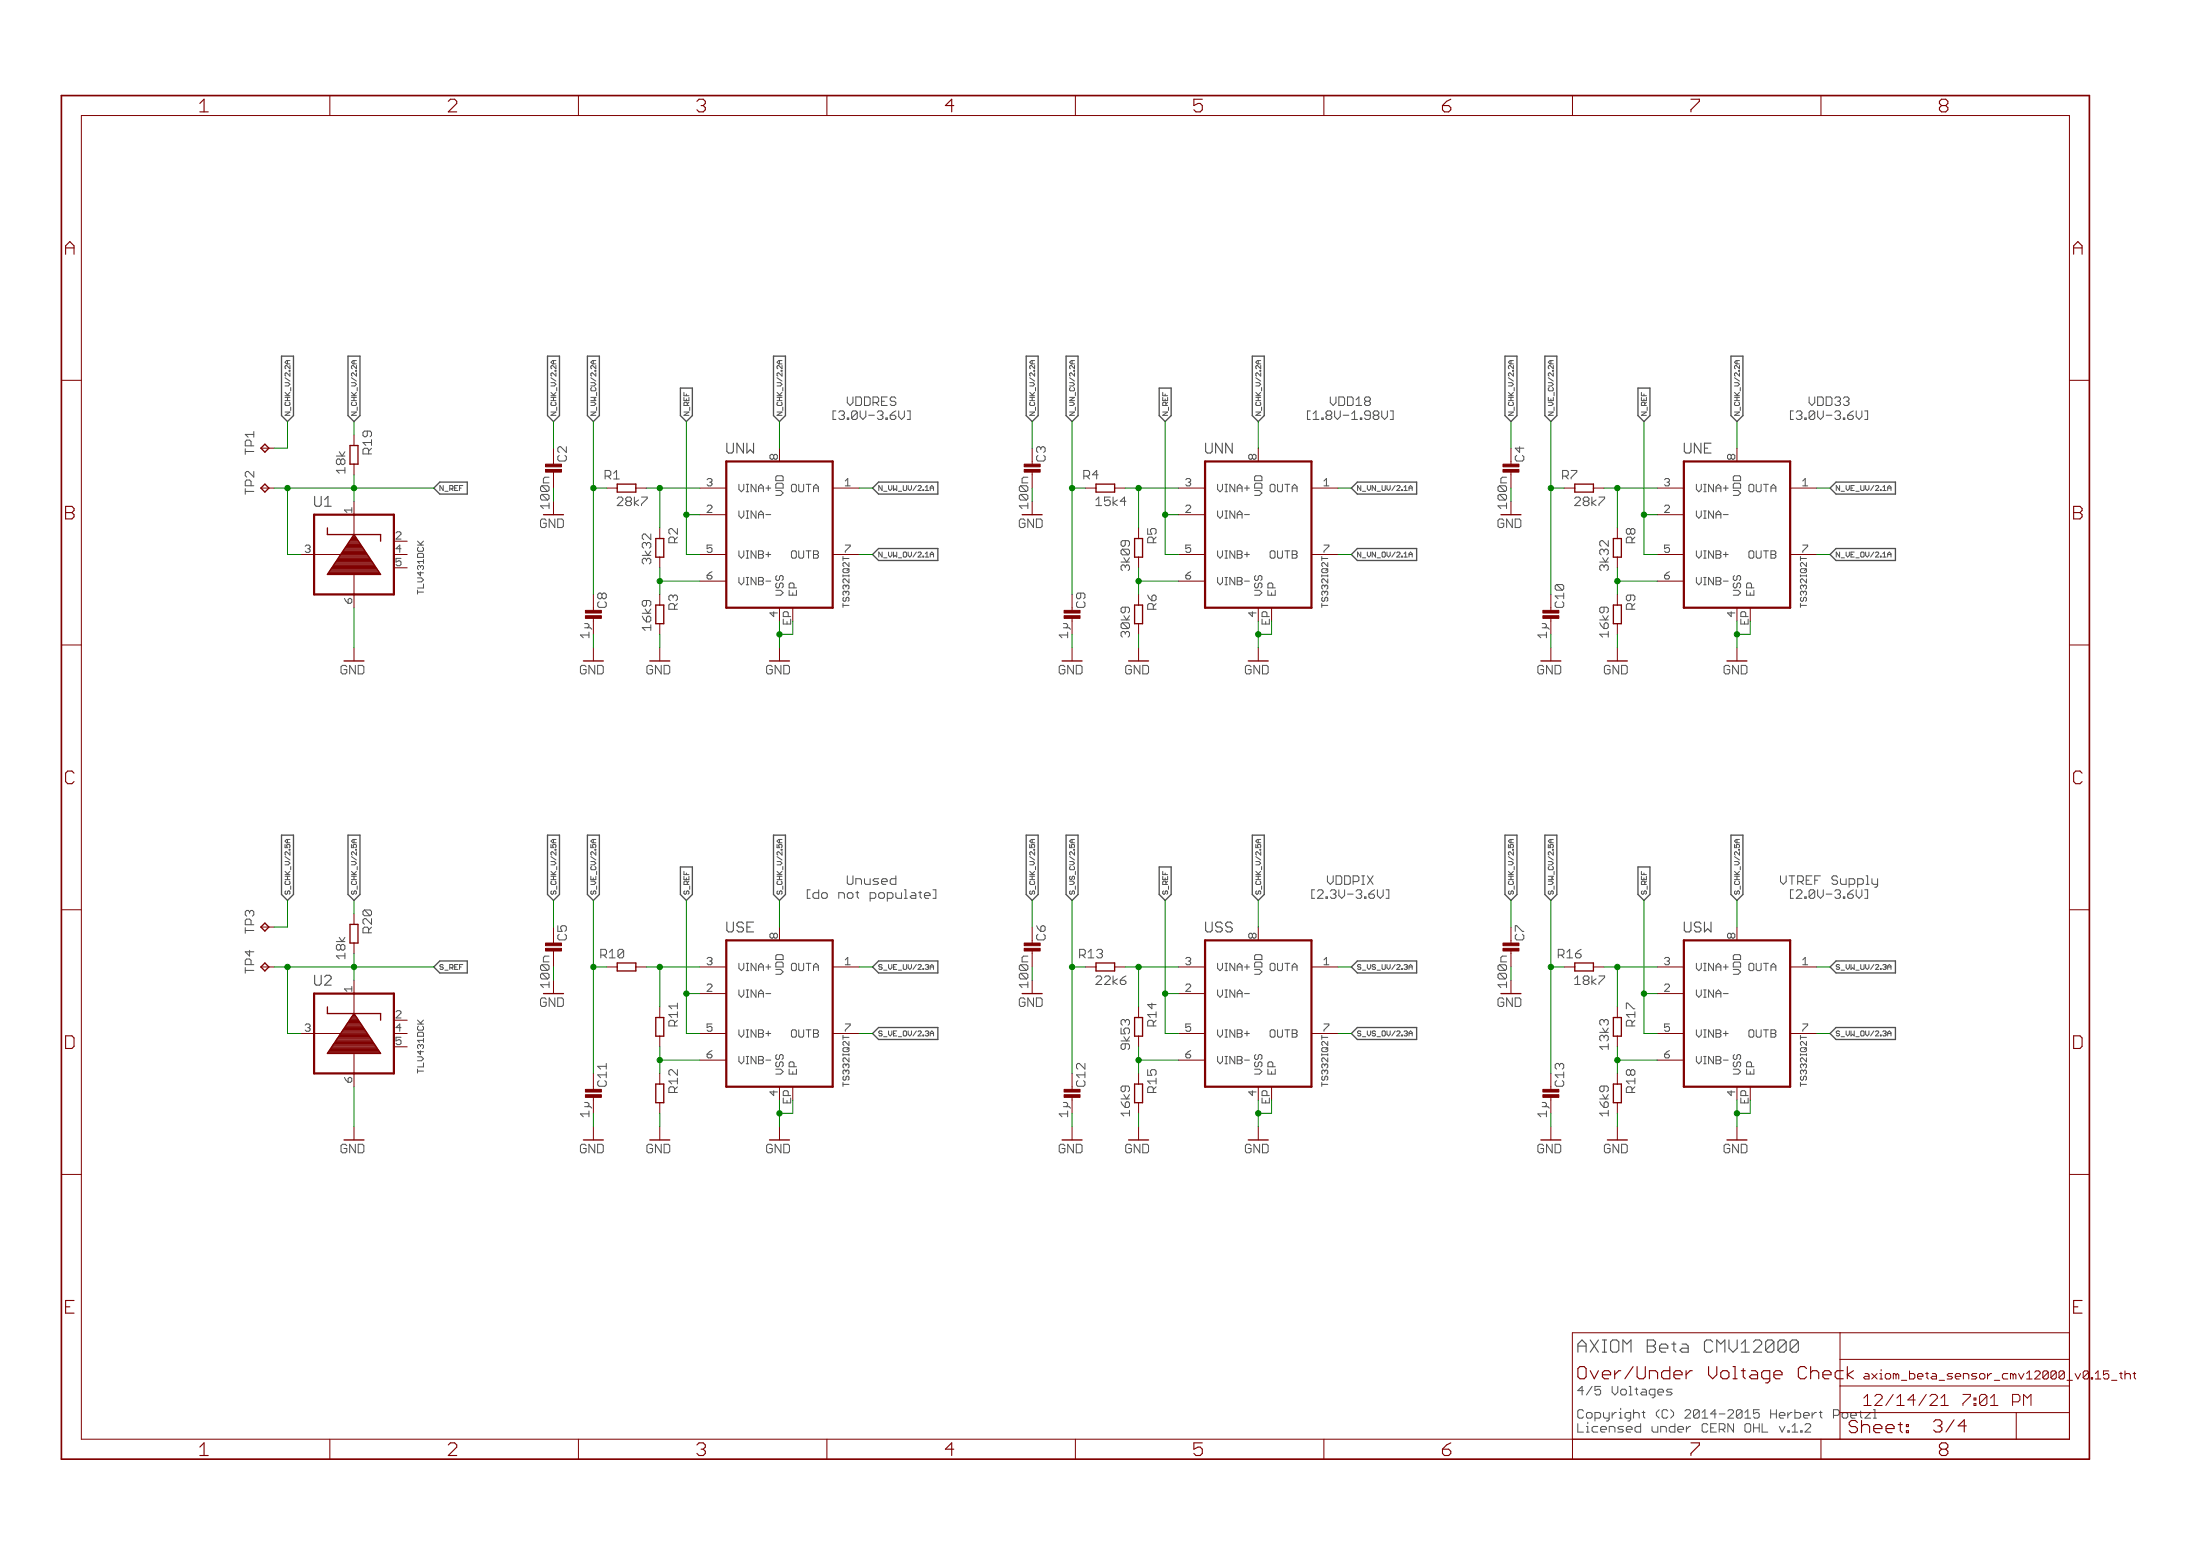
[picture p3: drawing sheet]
<svg xmlns="http://www.w3.org/2000/svg" width="420mm" height="297mm" viewBox="0 0 420 297" stroke-linecap="round" stroke-linejoin="round" font-family="sans-serif">
<path d="M345.8 272v.3l-1.1 1.1h1.1" fill="none" stroke="#505050" stroke-width=".19"/>
<g fill="none" stroke="#505050" stroke-width=".25">
<path d="M53.8 68h2.2v11.3l-1.1 1.2-1.1-1.2zM66.5 68h2.2v11.3l-1.1 1.2-1.1-1.2zM104.6 68h2.2v11.3l-1.1 1.2-1.1-1.2zM112.2 68h2.3v11.3l-1.2 1.2-1.1-1.2zM129.9 74.1h2.3v5.2l-1.1 1.2-1.2-1.2zM147.7 68h2.3v11.3l-1.1 1.2-1.2-1.2zM196 68h2.3v11.3l-1.2 1.2-1.1-1.2zM203.6 68h2.3v11.3l-1.2 1.2-1.1-1.2zM221.4 74.1h2.3v5.2l-1.2 1.2-1.1-1.2zM239.2 68h2.2v11.3l-1.1 1.2-1.1-1.2zM287.4 68h2.3v11.3l-1.1 1.2-1.2-1.2zM295 68h2.3v11.3l-1.1 1.2-1.2-1.2z"/>
<path d="M312.8 74.1h2.3v5.2l-1.1 1.2-1.2-1.2zM330.6 68h2.3v11.3l-1.2 1.2-1.1-1.2zM84 92h5.2v2.3h-5.2l-1.2-1.1zM166.6 93.2l1.2-1.2h11.3v2.3h-11.3zM259.2 92h11.4v2.3h-11.4l-1.1-1.1zM350.6 92h11.4v2.3h-11.4l-1.1-1.1zM166.6 105.9l1.2-1.2h11.3v2.3h-11.3zM259.2 104.7h11.4v2.3h-11.4l-1.1-1.1zM350.6 104.7h11.4v2.3h-11.4l-1.1-1.1zM53.8 159.4h2.2v11.4l-1.1 1.1-1.1-1.1zM66.5 159.4h2.2v11.4l-1.1 1.1-1.1-1.1zM104.6 159.4h2.2v11.4l-1.1 1.1-1.1-1.1z"/>
<path d="M112.2 159.4h2.3v11.4l-1.2 1.1-1.1-1.1zM147.7 159.4h2.3v11.4l-1.1 1.1-1.2-1.1zM196 159.4h2.3v11.4l-1.2 1.1-1.1-1.1zM203.6 159.4h2.3v11.4l-1.2 1.1-1.1-1.1zM239.2 159.4h2.2v11.4l-1.1 1.1-1.1-1.1zM287.4 159.4h2.3v11.4l-1.1 1.1-1.2-1.1zM295 159.4h2.3v11.4l-1.1 1.1-1.2-1.1zM330.6 159.4h2.3v11.4l-1.2 1.1-1.1-1.1zM129.9 165.5h2.3v5.3l-1.1 1.1-1.2-1.1zM221.4 165.5h2.3v5.3l-1.2 1.1-1.1-1.1zM312.8 165.5h2.3v5.3l-1.1 1.1-1.2-1.1zM84 183.5h5.2v2.2h-5.2l-1.2-1.1z"/>
<path d="M166.6 184.6l1.2-1.1h11.3v2.2h-11.3zM166.6 197.3l1.2-1.1h11.3v2.2h-11.3zM259.2 183.5h11.4v2.2h-11.4l-1.1-1.1zM259.2 196.2h11.4v2.2h-11.4l-1.1-1.1zM350.6 183.5h11.4v2.2h-11.4l-1.1-1.1zM350.6 196.2h11.4v2.2h-11.4l-1.1-1.1z"/>
</g>
<g fill="none" stroke="#800000" stroke-width=".19">
<path d="M63 18.2v3.9M110.5 18.2v3.9M157.9 18.2v3.9M205.4 18.2v3.9M252.8 18.2v3.9M300.3 18.2v3.9M347.8 18.2v3.9M15.5 22.1h379.7v252.6h-379.7zM11.7 72.6h3.8M395.2 72.6h3.8M49.8 93.2h2.6M49.8 85.6h2.6"/>
<path d="M67.6 83v2M67.6 88.6v2M67.6 95.7v6.3M105.7 95.7v2.6M115.9 93.2h2M121.4 93.2h2.1M133.6 93.2h5.1M133.6 98.3h5.1M148.9 85.6v2.5M159 93.2h5.1M197.1 85.6v3M197.1 95.7v2.6"/>
<path d="M207.3 93.2h2M212.9 93.2h2M225.1 93.2h5M225.1 98.3h5M240.3 85.6v2.5M250.5 93.2h5M288.6 95.7v2.6M298.7 93.2h2.1M304.3 93.2h2M316.5 93.2h5.1M316.5 98.3h5.1M331.7 85.6v2.5"/>
<path d="M341.9 93.2h5.1M57.4 105.9h7.7M67.6 109.7v6.3M75.2 105.9h2.6M75.2 103.3h2.6M75.2 108.4h2.6M126 100.8v2M126 106.4v2M126 113.5v2M126 119.1v2M133.6 105.9h5.1M133.6 110.9h5.1"/>
<path d="M148.9 116v2.6M159 105.9h5.1M217.4 100.8v2M217.4 106.4v2M217.4 113.5v2M217.4 119.1v2M225.1 105.9h5M225.1 110.9h5M240.3 116v2.6M250.5 105.9h5M308.9 100.8v2M308.9 106.4v2"/>
<path d="M308.9 113.5v2M308.9 119.1v2M316.5 105.9h5.1M316.5 110.9h5.1M331.7 116v2.6M341.9 105.9h5.1M11.7 123.1h3.8M67.6 123.6v2.6M113.3 123.6v2.6M126 123.6v2.6M148.9 123.6v2.6M204.7 123.6v2.6"/>
<path d="M217.4 123.6v2.6M240.3 123.6v2.6M296.2 123.6v2.6M308.9 123.6v2.6M331.7 123.6v2.6M395.2 123.1h3.8M11.7 173.7h3.8M49.8 177h2.6M67.6 174.4v2.1M148.9 177v2.5M197.1 177v3M240.3 177v2.5"/>
<path d="M331.7 177v2.5M395.2 173.7h3.8M49.8 184.6h2.6M57.4 197.3h7.7M67.6 180v2.1M67.6 187.1v6.4M75.2 197.3h2.6M75.2 194.8h2.6M75.2 199.8h2.6M105.7 187.1v2.6M115.9 184.6h2M121.4 184.6h2.1"/>
<path d="M126 192.2v2M126 197.8v2M133.6 184.6h5.1M133.6 189.7h5.1M133.6 197.3h5.1M159 184.6h5.1M159 197.3h5.1M197.1 187.1v2.6M207.3 184.6h2M212.9 184.6h2M217.4 192.2v2M217.4 197.8v2"/>
<path d="M225.1 184.6h5M225.1 189.7h5M225.1 197.3h5M250.5 184.6h5M250.5 197.3h5M288.6 187.1v2.6M298.7 184.6h2.1M304.3 184.6h2M308.9 192.2v2M308.9 197.8v2M316.5 184.6h5.1M316.5 189.7h5.1"/>
<path d="M316.5 197.3h5.1M341.9 184.6h5.1M341.9 197.3h5.1M67.6 201.1v6.4M67.6 215.1v2.5M113.3 215.1v2.5M126 204.9v2M126 210.5v2M126 215.1v2.5M133.6 202.4h5.1M148.9 207.5v2.5M148.9 215.1v2.5"/>
<path d="M204.7 215.1v2.5M217.4 204.9v2M217.4 210.5v2M217.4 215.1v2.5M225.1 202.4h5M240.3 207.5v2.5M240.3 215.1v2.5M296.2 215.1v2.5M308.9 204.9v2M308.9 210.5v2M308.9 215.1v2.5M316.5 202.4h5.1"/>
<path d="M331.7 207.5v2.5M331.7 215.1v2.5M11.7 224.2h3.8M395.2 224.2h3.8M351.4 254.4v5.1h43.8M395.2 254.4h-94.9v20.3M63 274.7v3.9M110.5 274.7v3.9M157.9 274.7v3.9M205.4 274.7v3.9M252.8 274.7v3.9M300.3 274.7v3.9"/>
<path d="M347.8 274.7v3.9M351.4 269.7h43.8M385.1 269.7v5M395.2 264.6h-43.8v10.1M407.4 262.2h.5M407.6 263l.3 .2"/>
</g>
<path d="M60 98.3h15.2v15.2h-15.2zM138.7 88.1h20.3v27.9h-20.3zM230.1 88.1h20.4v27.9h-20.4zM321.6 88.1h20.3v27.9h-20.3zM138.7 179.5h20.3v28h-20.3zM230.1 179.5h20.4v28h-20.4zM321.6 179.5h20.3v28h-20.3zM60 189.7h15.2v15.2h-15.2z" fill="none" stroke="#800000" stroke-width=".42"/>
<g fill="none" stroke="#800000" stroke-width=".25">
<path d="M50.6 92.4l.8 .8-.8 .7-.8-.7zM50.6 84.8l.8 .8-.8 .7-.8-.7zM66.8 85h1.6v3.6h-1.6M117.9 93.9v-1.5h3.5v1.5M209.3 93.9v-1.5h3.6v1.5M300.8 93.9v-1.5h3.5v1.5M62.5 100.8v1.2h10.2v1.3M62.7 109.5h9.8M62.8 109.2h9.6M63 109h9.2M63.1 108.8h9M63.3 108.6h8.6"/>
<path d="M63.4 108.4h8.4M63.6 108.1h8M63.7 107.9h7.8M63.9 107.7h7.5M64 107.5h7.2M64.2 107.2h6.9M64.3 107h6.6M64.5 106.8h6.3M64.6 106.6h6M64.7 106.3h5.8M64.9 106.1h5.4M65 105.9h5.2"/>
<path d="M65.2 105.7h4.8M65.3 105.5h4.6M65.5 105.2h4.2M65.6 105h4M65.8 104.8h3.6M65.9 104.6h3.4M66.1 104.4h3M66.2 104.1h2.8M66.4 103.9h2.4M66.5 103.7h2.2M66.7 103.5h1.8M66.8 103.2h1.6"/>
<path d="M67 103h1.2M67.1 102.8h1M67.3 102.6h.6M67.4 102.3h.4M67.6 102.1h.1M67.6 102l5.1 7.7h-10.2zM125.2 102.8h1.6v3.6h-1.6M125.2 115.5h1.6v3.6h-1.6M216.7 102.8h1.5v3.6h-1.5M216.7 115.5h1.5v3.6h-1.5M308.1 102.8h1.5v3.6h-1.5M308.1 115.5h1.5v3.6h-1.5"/>
<path d="M50.6 176.2l.8 .8-.8 .7-.8-.7zM66.8 176.5h1.6v3.5h-1.6zM50.6 183.8l.8 .8-.8 .8-.8-.8zM62.5 192.2v1.3h10.2v1.3M63.3 199.9h8.6M63.5 199.7h8.2M63.6 199.5h8M63.8 199.2h7.6M63.9 199h7.4M64.1 198.8h7M64.2 198.6h6.8M64.4 198.3h6.4"/>
<path d="M64.5 198.1h6.2M64.7 197.9h5.8M64.8 197.7h5.6M65 197.4h5.3M65.1 197.2h5M65.3 197h4.7M65.4 196.8h4.4M65.6 196.6h4.1M65.7 196.3h3.8M65.8 196.1h3.6M66 195.9h3.2M66.1 195.7h3"/>
<path d="M66.3 195.5h2.6M66.4 195.2h2.4M66.6 195h2M66.7 194.8h1.8M66.9 194.6h1.4M67 194.3h1.2M67.2 194.1h.8M67.3 193.9h.6M67.5 193.7h.2M67.6 193.5l5.1 7.6h-10.2zM117.9 183.8h3.5v1.6h-3.5zM125.2 194.2h1.6v3.6h-1.6z"/>
<path d="M209.3 185.4v-1.6h3.6v1.6M216.7 194.2h1.5v3.6h-1.5M300.8 185.4v-1.6h3.5v1.6M308.1 194.2h1.5v3.6h-1.5M62.6 201h10M62.7 200.8h9.8M62.9 200.6h9.4M63 200.3h9.2M63.2 200.1h8.8M125.2 206.9h1.6v3.6h-1.6zM216.7 206.9h1.5v3.6h-1.5M308.1 206.9h1.5v3.6h-1.5"/>
</g>
<g fill="#800000" stroke="#800000" stroke-width=".19">
<path d="M287 89.6h3.1v.5h-3.1z"/>
<path d="M287 88.6h3.1v.5h-3.1z"/>
<path d="M195.6 89.6h3v.5h-3z"/>
<path d="M195.6 88.6h3v.5h-3z"/>
<path d="M104.2 89.6h3v.5h-3z"/>
<path d="M104.2 88.6h3v.5h-3z"/>
<path d="M104.2 181h3v.5h-3z"/>
<path d="M104.2 180h3v.5h-3z"/>
<path d="M195.6 181h3v.5h-3z"/>
<path d="M195.6 180h3v.5h-3z"/>
<path d="M287 181h3.1v.5h-3.1z"/>
<path d="M287 180h3.1v.5h-3.1z"/>
<path d="M111.8 117.5h3.1v.5h-3.1z"/>
<path d="M111.8 116.5h3.1v.5h-3.1z"/>
<path d="M111.8 209h3.1v.5h-3.1z"/>
<path d="M111.8 208h3.1v.5h-3.1z"/>
<path d="M203.2 209h3.1v.5h-3.1z"/>
<path d="M203.2 208h3.1v.5h-3.1z"/>
<path d="M203.2 117.5h3.1v.5h-3.1z"/>
<path d="M203.2 116.5h3.1v.5h-3.1z"/>
<path d="M294.7 117.5h3v.5h-3z"/>
<path d="M294.7 116.5h3v.5h-3z"/>
<path d="M294.7 209h3v.5h-3z"/>
<path d="M294.7 208h3v.5h-3z"/>
</g>
<path d="M353.2 271.9l.4 .4h.7l.4 .4v.4l-.4 .4h-.7l-.4-.4M355.5 271.2v2.3M355.9 271.9l-.4 .4M356.7 271.9l.4 .4v1.2M358.2 271.9l-.4 .4v.8l.4 .4h.8M359 271.9l.4 .4v.4h-1.6M360.2 272.7h1.5v-.4l-.3-.4h-.8l-.4 .4v.8l.4 .4h.8M362.5 271.9h.8M362.9 271.5v1.6l.4 .4M364.1 271.9h.4v.4h-.4zM364.1 273.1h.4v.4h-.4z" fill="none" stroke="#800000" stroke-width=".21"/>
<path d="M11.7 18.2h387.3v260.4h-387.3z" fill="none" stroke="#800000" stroke-width=".32"/>
<g fill="none" stroke="#008000" stroke-width=".19">
<path d="M52.4 93.2h30.4M54.9 80.5v5.1h-2.5M54.9 93.2v12.7h2.5M67.6 80.5v2.5M67.6 90.6v5.1M105.7 80.5v5.1M113.3 80.5v33M113.3 93.2h2.6M123.5 93.2h10.1M126 93.2v7.6M131.1 80.5v25.4h2.5M131.1 98.3h2.5"/>
<path d="M148.9 80.5v5.1M164.1 93.2h2.5M197.1 80.5v5.1M204.7 80.5v33M204.7 93.2h2.6M214.9 93.2h10.2M217.4 93.2v7.6M222.5 80.5v25.4h2.6M222.5 98.3h2.6M240.3 80.5v5.1M255.5 93.2h2.6M288.6 80.5v5.1"/>
<path d="M296.2 80.5v33M296.2 93.2h2.5M306.3 93.2h10.2M308.9 93.2v7.6M314 80.5v25.4h2.5M314 98.3h2.5M331.7 80.5v5.1M347 93.2h2.5M67.6 116v7.6M126 108.4v5.1M126 110.9h7.6M148.9 118.6v5"/>
<path d="M151.4 118.6v2.5h-2.5M164.1 105.9h2.5M217.4 108.4v5.1M217.4 110.9h7.7M240.3 118.6v5M242.8 118.6v2.5h-2.5M255.5 105.9h2.6M308.9 108.4v5.1M308.9 110.9h7.6M331.7 118.6v5M334.3 118.6v2.5h-2.6M347 105.9h2.5"/>
<path d="M113.3 121.1v2.5M126 121.1v2.5M204.7 121.1v2.5M217.4 121.1v2.5M296.2 121.1v2.5M308.9 121.1v2.5M54.9 171.9v5.1h-2.5M67.6 171.9v2.5M105.7 171.9v5.1M113.3 171.9v33M131.1 171.9v25.4h2.5M148.9 171.9v5.1"/>
<path d="M197.1 171.9v5.1M204.7 171.9v33M222.5 171.9v25.4h2.6M240.3 171.9v5.1M288.6 171.9v5.1M296.2 171.9v33M314 171.9v25.4h2.5M331.7 171.9v5.1M52.4 184.6h30.4M54.9 184.6v12.7h2.5M67.6 182.1v5M113.3 184.6h2.6"/>
<path d="M123.5 184.6h10.1M126 184.6v7.6M126 199.8v5.1M131.1 189.7h2.5M164.1 184.6h2.5M164.1 197.3h2.5M204.7 184.6h2.6M214.9 184.6h10.2M217.4 184.6v7.6M217.4 199.8v5.1M222.5 189.7h2.6M255.5 184.6h2.6"/>
<path d="M255.5 197.3h2.6M296.2 184.6h2.5M306.3 184.6h10.2M308.9 184.6v7.6M308.9 199.8v5.1M314 189.7h2.5M347 184.6h2.5M347 197.3h2.5M67.6 207.5v7.6M113.3 212.5v2.6M126 212.5v2.6M126 202.4h7.6"/>
<path d="M148.9 210v5.1M151.4 210v2.5h-2.5M204.7 212.5v2.6M217.4 212.5v2.6M217.4 202.4h7.7M240.3 210v5.1M242.8 210v2.5h-2.5M296.2 212.5v2.6M308.9 212.5v2.6M308.9 202.4h7.6M331.7 210v5.1M334.3 210v2.5h-2.6"/>
</g>
<g fill="#008000" stroke="#008000" stroke-width=".19">
<circle cx="331.7" cy="121.1" r=".51"/>
<circle cx="148.9" cy="121.1" r=".51"/>
<circle cx="240.3" cy="212.5" r=".51"/>
<circle cx="331.7" cy="212.5" r=".51"/>
<circle cx="240.3" cy="121.1" r=".51"/>
<circle cx="148.9" cy="212.5" r=".51"/>
<circle cx="217.4" cy="110.9" r=".51"/>
<circle cx="217.4" cy="93.2" r=".51"/>
<circle cx="204.7" cy="93.2" r=".51"/>
<circle cx="308.9" cy="110.9" r=".51"/>
<circle cx="308.9" cy="93.2" r=".51"/>
<circle cx="296.2" cy="93.2" r=".51"/>
<circle cx="113.3" cy="93.2" r=".51"/>
<circle cx="126" cy="93.2" r=".51"/>
<circle cx="126" cy="110.9" r=".51"/>
<circle cx="126" cy="202.4" r=".51"/>
<circle cx="126" cy="184.6" r=".51"/>
<circle cx="217.4" cy="202.4" r=".51"/>
<circle cx="217.4" cy="184.6" r=".51"/>
<circle cx="308.9" cy="184.6" r=".51"/>
<circle cx="308.9" cy="202.4" r=".51"/>
<circle cx="204.7" cy="184.6" r=".51"/>
<circle cx="296.2" cy="184.6" r=".51"/>
<circle cx="113.3" cy="184.6" r=".51"/>
<circle cx="67.6" cy="93.2" r=".51"/>
<circle cx="54.9" cy="93.2" r=".51"/>
<circle cx="222.5" cy="98.3" r=".51"/>
<circle cx="314" cy="98.3" r=".51"/>
<circle cx="131.1" cy="98.3" r=".51"/>
<circle cx="67.6" cy="184.6" r=".51"/>
<circle cx="54.9" cy="184.6" r=".51"/>
<circle cx="314" cy="189.7" r=".51"/>
<circle cx="222.5" cy="189.7" r=".51"/>
<circle cx="131.1" cy="189.7" r=".51"/>
</g>
<g font-size="3.7" fill="#800000">
<text x="38.4" y="21.4">1</text>
<text x="85.8" y="21.4">2</text>
<text x="133.3" y="21.4">3</text>
<text x="180.8" y="21.4">4</text>
<text x="228.2" y="21.4">5</text>
<text x="275.7" y="21.4">6</text>
<text x="323.1" y="21.4">7</text>
<text x="370.6" y="21.4">8</text>
<text x="12.7" y="48.6">A</text>
<text x="396.2" y="48.6">A</text>
<text x="12.7" y="99.2">B</text>
<text x="396.2" y="99.2">B</text>
<text x="12.7" y="149.7">C</text>
<text x="396.2" y="149.7">C</text>
<text x="12.7" y="200.2">D</text>
<text x="396.2" y="200.2">D</text>
<text x="12.7" y="250.8">E</text>
<text x="396.2" y="250.8">E</text>
<text x="38.4" y="277.9">1</text>
<text x="85.8" y="277.9">2</text>
<text x="133.3" y="277.9">3</text>
<text x="180.8" y="277.9">4</text>
<text x="228.2" y="277.9">5</text>
<text x="275.7" y="277.9">6</text>
<text x="323.1" y="277.9">7</text>
<text x="370.6" y="277.9">8</text>
</g>
<text font-size="3.6" fill="#505050" x="301.5" y="258.2">AXIOM Beta CMV12000</text>
<g font-size="3.6" fill="#800000">
<text x="301.5" y="263.3">Over/Under Voltage Check</text>
<text x="369.4" y="273.5">3/4</text>
</g>
<g font-size="3.2" fill="#800000">
<text x="356.1" y="268.4">12/14/21</text>
<text x="373.6" y="268.4">7:02 PM</text>
</g>
<g font-size="2.9" fill="#505050">
<text x="138.9" y="86.6">UNW</text>
<text x="230.4" y="86.6">UNN</text>
<text x="321.8" y="86.6">UNE</text>
<text x="60.2" y="96.7">U1</text>
<text x="138.9" y="178">USE</text>
<text x="230.4" y="178">USS</text>
<text x="321.8" y="178">USW</text>
<text x="60.2" y="188.2">U2</text>
</g>
<g font-size="2.5" fill="#505050">
<text x="162.3" y="77.5">VDDRES</text>
<text x="254.5" y="77.5">VDD18</text>
<text x="346" y="77.5">VDD33</text>
<text x="158.6" y="80.2">[3.0V-3.6V]</text>
<text x="249.3" y="80.2">[1.8V-1.98V]</text>
<text x="341.5" y="80.2">[3.0V-3.6V]</text>
<text x="48.8" y="86.8" transform="rotate(-90 48.8 86.8)">TP1</text>
<text x="71.2" y="86.5" transform="rotate(-90 71.2 86.5)">R19</text>
<text x="199.9" y="88.1" transform="rotate(-90 199.9 88.1)">C3</text>
<text x="48.8" y="94.4" transform="rotate(-90 48.8 94.4)">TP2</text>
<text x="115.8" y="91.5">R1</text>
<text x="207.3" y="91.5">R4</text>
<text x="298.7" y="91.5">R7</text>
<text x="129.7" y="103.6" transform="rotate(-90 129.7 103.6)">R2</text>
<text x="221.1" y="103.6" transform="rotate(-90 221.1 103.6)">R5</text>
<text x="312.5" y="103.6" transform="rotate(-90 312.5 103.6)">R8</text>
<text x="129.7" y="116.3" transform="rotate(-90 129.7 116.3)">R3</text>
<text x="221.1" y="116.3" transform="rotate(-90 221.1 116.3)">R6</text>
<text x="312.5" y="116.3" transform="rotate(-90 312.5 116.3)">R9</text>
<text x="154.1" y="171.6">[do not populate]</text>
<text x="162.3" y="168.9">Unused</text>
<text x="250" y="171.6">[2.3V-3.6V]</text>
<text x="253.8" y="168.9">VDDPIX</text>
<text x="340.7" y="168.9">VTREF Supply</text>
<text x="341.5" y="171.6">[2.0V-3.6V]</text>
<text x="48.8" y="178.2" transform="rotate(-90 48.8 178.2)">TP3</text>
<text x="71.2" y="177.9" transform="rotate(-90 71.2 177.9)">R20</text>
<text x="199.9" y="179.5" transform="rotate(-90 199.9 179.5)">C6</text>
<text x="48.8" y="185.9" transform="rotate(-90 48.8 185.9)">TP4</text>
<text x="66.2" y="183" transform="rotate(-90 66.2 183)">18k</text>
<text x="115.1" y="182.9">R10</text>
<text x="206.5" y="182.9">R13</text>
<text x="297.9" y="182.9">R16</text>
<text x="129.7" y="195.7" transform="rotate(-90 129.7 195.7)">R11</text>
<text x="221.1" y="195.7" transform="rotate(-90 221.1 195.7)">R14</text>
<text x="312.5" y="195.7" transform="rotate(-90 312.5 195.7)">R17</text>
<text x="129.7" y="208.4" transform="rotate(-90 129.7 208.4)">R12</text>
<text x="221.1" y="208.4" transform="rotate(-90 221.1 208.4)">R15</text>
<text x="312.5" y="208.4" transform="rotate(-90 312.5 208.4)">R18</text>
<text x="301.5" y="266.4">4/5 Voltages</text>
<text x="301.5" y="273.5">Licensed under CERN OHL v.1.2</text>
</g>
<g font-size="2.5" fill="#800000">
<text x="108.4" y="88.1" transform="rotate(-90 108.4 88.1)">C2</text>
<text x="291.3" y="88.1" transform="rotate(-90 291.3 88.1)">C4</text>
<text x="66.2" y="90.4" transform="rotate(-90 66.2 90.4)">18k</text>
<text x="103.4" y="100.8">GND</text>
<text x="118.1" y="96.6">28k7</text>
<text x="194.8" y="100.8">GND</text>
<text x="209.6" y="96.6">15k4</text>
<text x="286.2" y="100.8">GND</text>
<text x="301" y="96.6">28k7</text>
<text x="124.6" y="107.6" transform="rotate(-90 124.6 107.6)">3k32</text>
<text x="216" y="108.9" transform="rotate(-90 216 108.9)">3k09</text>
<text x="307.4" y="108.9" transform="rotate(-90 307.4 108.9)">3k32</text>
<text x="116.1" y="116" transform="rotate(-90 116.1 116)">C8</text>
<text x="207.5" y="116" transform="rotate(-90 207.5 116)">C9</text>
<text x="298.9" y="116" transform="rotate(-90 298.9 116)">C10</text>
<text x="112.8" y="121.6" transform="rotate(-90 112.8 121.6)">1µ</text>
<text x="124.6" y="120.3" transform="rotate(-90 124.6 120.3)">16k9</text>
<text x="204.2" y="121.6" transform="rotate(-90 204.2 121.6)">1µ</text>
<text x="216" y="121.6" transform="rotate(-90 216 121.6)">30k9</text>
<text x="295.6" y="121.6" transform="rotate(-90 295.6 121.6)">1µ</text>
<text x="307.4" y="121.6" transform="rotate(-90 307.4 121.6)">16k9</text>
<text x="65.3" y="128.7">GND</text>
<text x="111" y="128.7">GND</text>
<text x="123.7" y="128.7">GND</text>
<text x="146.5" y="128.7">GND</text>
<text x="202.4" y="128.7">GND</text>
<text x="215.1" y="128.7">GND</text>
<text x="238" y="128.7">GND</text>
<text x="293.9" y="128.7">GND</text>
<text x="306.6" y="128.7">GND</text>
<text x="329.4" y="128.7">GND</text>
<text x="108.4" y="179.5" transform="rotate(-90 108.4 179.5)">C5</text>
<text x="291.3" y="179.5" transform="rotate(-90 291.3 179.5)">C7</text>
<text x="209.6" y="188">22k6</text>
<text x="301" y="188">18k7</text>
<text x="103.4" y="192.2">GND</text>
<text x="194.8" y="192.2">GND</text>
<text x="286.2" y="192.2">GND</text>
<text x="216" y="200.3" transform="rotate(-90 216 200.3)">9k53</text>
<text x="307.4" y="200.3" transform="rotate(-90 307.4 200.3)">13k3</text>
<text x="116.1" y="207.4" transform="rotate(-90 116.1 207.4)">C11</text>
<text x="207.5" y="207.4" transform="rotate(-90 207.5 207.4)">C12</text>
<text x="298.9" y="207.4" transform="rotate(-90 298.9 207.4)">C13</text>
<text x="112.8" y="213" transform="rotate(-90 112.8 213)">1µ</text>
<text x="204.2" y="213" transform="rotate(-90 204.2 213)">1µ</text>
<text x="216" y="213" transform="rotate(-90 216 213)">16k9</text>
<text x="295.6" y="213" transform="rotate(-90 295.6 213)">1µ</text>
<text x="307.4" y="213" transform="rotate(-90 307.4 213)">16k9</text>
<text x="65.3" y="220.1">GND</text>
<text x="111" y="220.1">GND</text>
<text x="123.7" y="220.1">GND</text>
<text x="146.5" y="220.1">GND</text>
<text x="202.4" y="220.1">GND</text>
<text x="215.1" y="220.1">GND</text>
<text x="238" y="220.1">GND</text>
<text x="293.9" y="220.1">GND</text>
<text x="306.6" y="220.1">GND</text>
<text x="329.4" y="220.1">GND</text>
<text x="301.5" y="270.8">Copyright (C) 2014-2015 Herbert Poetzl</text>
</g>
<g font-size="2.5" fill="#008000">
<text x="105.1" y="96.6" transform="rotate(-90 105.1 96.6)">100n</text>
<text x="196.6" y="96.6" transform="rotate(-90 196.6 96.6)">100n</text>
<text x="288" y="96.6" transform="rotate(-90 288 96.6)">100n</text>
<text x="105.1" y="188.1" transform="rotate(-90 105.1 188.1)">100n</text>
<text x="196.6" y="188.1" transform="rotate(-90 196.6 188.1)">100n</text>
<text x="288" y="188.1" transform="rotate(-90 288 188.1)">100n</text>
</g>
<g font-size="2.3" fill="#800000">
<text x="356.1" y="263.3">axiom_beta_sensor_cmv12000_v</text>
<text x="395.8" y="263.3">0.15_tht</text>
</g>
<g font-size="2.1" fill="#505050">
<text x="148.7" y="87.7" transform="rotate(-90 148.7 87.7)">8</text>
<text x="240.2" y="87.7" transform="rotate(-90 240.2 87.7)">8</text>
<text x="331.6" y="87.7" transform="rotate(-90 331.6 87.7)">8</text>
<text x="135.3" y="92.8">3</text>
<text x="141.3" y="93.9">VINA+</text>
<text x="149.8" y="94.3" transform="rotate(-90 149.8 94.3)">VDD</text>
<text x="151.7" y="93.9">OUTA</text>
<text x="161.6" y="92.8">1</text>
<text x="226.7" y="92.8">3</text>
<text x="232.7" y="93.9">VINA+</text>
<text x="241.3" y="94.3" transform="rotate(-90 241.3 94.3)">VDD</text>
<text x="243.2" y="93.9">OUTA</text>
<text x="253" y="92.8">1</text>
<text x="318.2" y="92.8">3</text>
<text x="324.1" y="93.9">VINA+</text>
<text x="332.7" y="94.3" transform="rotate(-90 332.7 94.3)">VDD</text>
<text x="334.6" y="93.9">OUTA</text>
<text x="344.4" y="92.8">1</text>
<text x="67.5" y="97.9" transform="rotate(-90 67.5 97.9)">1</text>
<text x="135.3" y="97.9">2</text>
<text x="141.3" y="99">VINA-</text>
<text x="226.7" y="97.9">2</text>
<text x="232.7" y="99">VINA-</text>
<text x="318.2" y="97.9">2</text>
<text x="324.1" y="99">VINA-</text>
<text x="58.5" y="105.5">3</text>
<text x="75.8" y="105.5">4</text>
<text x="75.8" y="103">2</text>
<text x="135.3" y="105.5">5</text>
<text x="141.3" y="106.6">VINB+</text>
<text x="151.7" y="106.6">OUTB</text>
<text x="161.6" y="105.5">7</text>
<text x="226.7" y="105.5">5</text>
<text x="232.7" y="106.6">VINB+</text>
<text x="243.2" y="106.6">OUTB</text>
<text x="253" y="105.5">7</text>
<text x="318.2" y="105.5">5</text>
<text x="324.1" y="106.6">VINB+</text>
<text x="334.6" y="106.6">OUTB</text>
<text x="344.4" y="105.5">7</text>
<text x="75.8" y="108">5</text>
<text x="135.3" y="110.6">6</text>
<text x="141.3" y="111.7">VINB-</text>
<text x="149.8" y="113.7" transform="rotate(-90 149.8 113.7)">VSS</text>
<text x="152.4" y="113.7" transform="rotate(-90 152.4 113.7)">EP</text>
<text x="226.7" y="110.6">6</text>
<text x="232.7" y="111.7">VINB-</text>
<text x="241.3" y="113.7" transform="rotate(-90 241.3 113.7)">VSS</text>
<text x="243.8" y="113.7" transform="rotate(-90 243.8 113.7)">EP</text>
<text x="318.2" y="110.6">6</text>
<text x="324.1" y="111.7">VINB-</text>
<text x="332.7" y="113.7" transform="rotate(-90 332.7 113.7)">VSS</text>
<text x="335.3" y="113.7" transform="rotate(-90 335.3 113.7)">EP</text>
<text x="67.5" y="115.1" transform="rotate(-90 67.5 115.1)">6</text>
<text x="148.7" y="117.7" transform="rotate(-90 148.7 117.7)">4</text>
<text x="240.2" y="117.7" transform="rotate(-90 240.2 117.7)">4</text>
<text x="331.6" y="117.7" transform="rotate(-90 331.6 117.7)">4</text>
<text x="148.7" y="179.2" transform="rotate(-90 148.7 179.2)">8</text>
<text x="240.2" y="179.2" transform="rotate(-90 240.2 179.2)">8</text>
<text x="331.6" y="179.2" transform="rotate(-90 331.6 179.2)">8</text>
<text x="135.3" y="184.2">3</text>
<text x="141.3" y="185.4">VINA+</text>
<text x="149.8" y="185.7" transform="rotate(-90 149.8 185.7)">VDD</text>
<text x="151.7" y="185.4">OUTA</text>
<text x="161.6" y="184.2">1</text>
<text x="226.7" y="184.2">3</text>
<text x="232.7" y="185.4">VINA+</text>
<text x="241.3" y="185.7" transform="rotate(-90 241.3 185.7)">VDD</text>
<text x="243.2" y="185.4">OUTA</text>
<text x="253" y="184.2">1</text>
<text x="318.2" y="184.2">3</text>
<text x="324.1" y="185.4">VINA+</text>
<text x="332.7" y="185.7" transform="rotate(-90 332.7 185.7)">VDD</text>
<text x="334.6" y="185.4">OUTA</text>
<text x="344.4" y="184.2">1</text>
<text x="67.5" y="189.3" transform="rotate(-90 67.5 189.3)">1</text>
<text x="135.3" y="189.3">2</text>
<text x="141.3" y="190.4">VINA-</text>
<text x="226.7" y="189.3">2</text>
<text x="232.7" y="190.4">VINA-</text>
<text x="318.2" y="189.3">2</text>
<text x="324.1" y="190.4">VINA-</text>
<text x="58.5" y="196.9">3</text>
<text x="75.8" y="196.9">4</text>
<text x="75.8" y="194.4">2</text>
<text x="135.3" y="196.9">5</text>
<text x="161.6" y="196.9">7</text>
<text x="226.7" y="196.9">5</text>
<text x="253" y="196.9">7</text>
<text x="318.2" y="196.9">5</text>
<text x="344.4" y="196.9">7</text>
<text x="75.8" y="199.5">5</text>
<text x="135.3" y="202">6</text>
<text x="141.3" y="198">VINB+</text>
<text x="141.3" y="203.1">VINB-</text>
<text x="151.7" y="198">OUTB</text>
<text x="226.7" y="202">6</text>
<text x="232.7" y="198">VINB+</text>
<text x="232.7" y="203.1">VINB-</text>
<text x="243.2" y="198">OUTB</text>
<text x="318.2" y="202">6</text>
<text x="324.1" y="198">VINB+</text>
<text x="324.1" y="203.1">VINB-</text>
<text x="334.6" y="198">OUTB</text>
<text x="67.5" y="206.6" transform="rotate(-90 67.5 206.6)">6</text>
<text x="148.7" y="209.1" transform="rotate(-90 148.7 209.1)">4</text>
<text x="149.8" y="205.1" transform="rotate(-90 149.8 205.1)">VSS</text>
<text x="152.4" y="205.1" transform="rotate(-90 152.4 205.1)">EP</text>
<text x="240.2" y="209.1" transform="rotate(-90 240.2 209.1)">4</text>
<text x="241.3" y="205.1" transform="rotate(-90 241.3 205.1)">VSS</text>
<text x="243.8" y="205.1" transform="rotate(-90 243.8 205.1)">EP</text>
<text x="331.6" y="209.1" transform="rotate(-90 331.6 209.1)">4</text>
<text x="332.7" y="205.1" transform="rotate(-90 332.7 205.1)">VSS</text>
<text x="335.3" y="205.1" transform="rotate(-90 335.3 205.1)">EP</text>
</g>
<g font-size="2.1" fill="#800000">
<text x="151.3" y="119" transform="rotate(-90 151.3 119)">EP</text>
<text x="242.7" y="119" transform="rotate(-90 242.7 119)">EP</text>
<text x="334.1" y="119" transform="rotate(-90 334.1 119)">EP</text>
<text x="151.3" y="210.4" transform="rotate(-90 151.3 210.4)">EP</text>
<text x="242.7" y="210.4" transform="rotate(-90 242.7 210.4)">EP</text>
<text x="334.1" y="210.4" transform="rotate(-90 334.1 210.4)">EP</text>
</g>
<g font-size="1.8" fill="#505050">
<text x="81.1" y="113.5" transform="rotate(-90 81.1 113.5)">TLV431DCK</text>
<text x="162.4" y="116" transform="rotate(-90 162.4 116)">TS332IQ2T</text>
<text x="253.9" y="116" transform="rotate(-90 253.9 116)">TS332IQ2T</text>
<text x="345.3" y="116" transform="rotate(-90 345.3 116)">TS332IQ2T</text>
<text x="81.1" y="204.9" transform="rotate(-90 81.1 204.9)">TLV431DCK</text>
<text x="162.4" y="207.4" transform="rotate(-90 162.4 207.4)">TS332IQ2T</text>
<text x="253.9" y="207.4" transform="rotate(-90 253.9 207.4)">TS332IQ2T</text>
<text x="345.3" y="207.4" transform="rotate(-90 345.3 207.4)">TS332IQ2T</text>
</g>
<g font-size="1.4" fill="#505050">
<text x="55.6" y="79.3" transform="rotate(-90 55.6 79.3)">N_CHK_V/2.2A</text>
<text x="68.3" y="79.3" transform="rotate(-90 68.3 79.3)">N_CHK_V/2.2A</text>
<text x="106.4" y="79.3" transform="rotate(-90 106.4 79.3)">N_CHK_V/2.2A</text>
<text x="114" y="79.3" transform="rotate(-90 114 79.3)">N_VW_CV/2.2A</text>
<text x="131.8" y="79.3" transform="rotate(-90 131.8 79.3)">N_REF</text>
<text x="149.6" y="79.3" transform="rotate(-90 149.6 79.3)">N_CHK_V/2.2A</text>
<text x="197.8" y="79.3" transform="rotate(-90 197.8 79.3)">N_CHK_V/2.2A</text>
<text x="205.5" y="79.3" transform="rotate(-90 205.5 79.3)">N_VN_CV/2.2A</text>
<text x="223.2" y="79.3" transform="rotate(-90 223.2 79.3)">N_REF</text>
<text x="241" y="79.3" transform="rotate(-90 241 79.3)">N_CHK_V/2.2A</text>
<text x="289.3" y="79.3" transform="rotate(-90 289.3 79.3)">N_CHK_V/2.2A</text>
<text x="296.9" y="79.3" transform="rotate(-90 296.9 79.3)">N_VE_CV/2.2A</text>
<text x="314.7" y="79.3" transform="rotate(-90 314.7 79.3)">N_REF</text>
<text x="332.5" y="79.3" transform="rotate(-90 332.5 79.3)">N_CHK_V/2.2A</text>
<text x="84.2" y="93.7">N_REF</text>
<text x="168" y="93.7">N_VW_UV/2.1A</text>
<text x="259.4" y="93.7">N_VN_UV/2.1A</text>
<text x="350.9" y="93.7">N_VE_UV/2.1A</text>
<text x="168" y="106.4">N_VW_OV/2.1A</text>
<text x="259.4" y="106.4">N_VN_OV/2.1A</text>
<text x="350.9" y="106.4">N_VE_OV/2.1A</text>
<text x="55.6" y="170.7" transform="rotate(-90 55.6 170.7)">S_CHK_V/2.5A</text>
<text x="68.3" y="170.7" transform="rotate(-90 68.3 170.7)">S_CHK_V/2.5A</text>
<text x="106.4" y="170.7" transform="rotate(-90 106.4 170.7)">S_CHK_V/2.5A</text>
<text x="114" y="170.7" transform="rotate(-90 114 170.7)">S_VE_CV/2.5A</text>
<text x="131.8" y="170.7" transform="rotate(-90 131.8 170.7)">S_REF</text>
<text x="149.6" y="170.7" transform="rotate(-90 149.6 170.7)">S_CHK_V/2.5A</text>
<text x="197.8" y="170.7" transform="rotate(-90 197.8 170.7)">S_CHK_V/2.5A</text>
<text x="205.5" y="170.7" transform="rotate(-90 205.5 170.7)">S_VS_CV/2.5A</text>
<text x="223.2" y="170.7" transform="rotate(-90 223.2 170.7)">S_REF</text>
<text x="241" y="170.7" transform="rotate(-90 241 170.7)">S_CHK_V/2.5A</text>
<text x="289.3" y="170.7" transform="rotate(-90 289.3 170.7)">S_CHK_V/2.5A</text>
<text x="296.9" y="170.7" transform="rotate(-90 296.9 170.7)">S_VW_CV/2.5A</text>
<text x="314.7" y="170.7" transform="rotate(-90 314.7 170.7)">S_REF</text>
<text x="332.5" y="170.7" transform="rotate(-90 332.5 170.7)">S_CHK_V/2.5A</text>
<text x="84.2" y="185.1">S_REF</text>
<text x="168" y="185.1">S_VE_UV/2.3A</text>
<text x="259.4" y="185.1">S_VS_UV/2.3A</text>
<text x="350.9" y="185.1">S_VW_UV/2.3A</text>
<text x="168" y="197.8">S_VE_OV/2.3A</text>
<text x="259.4" y="197.8">S_VS_OV/2.3A</text>
<text x="350.9" y="197.8">S_VW_OV/2.3A</text>
</g>
</svg>
